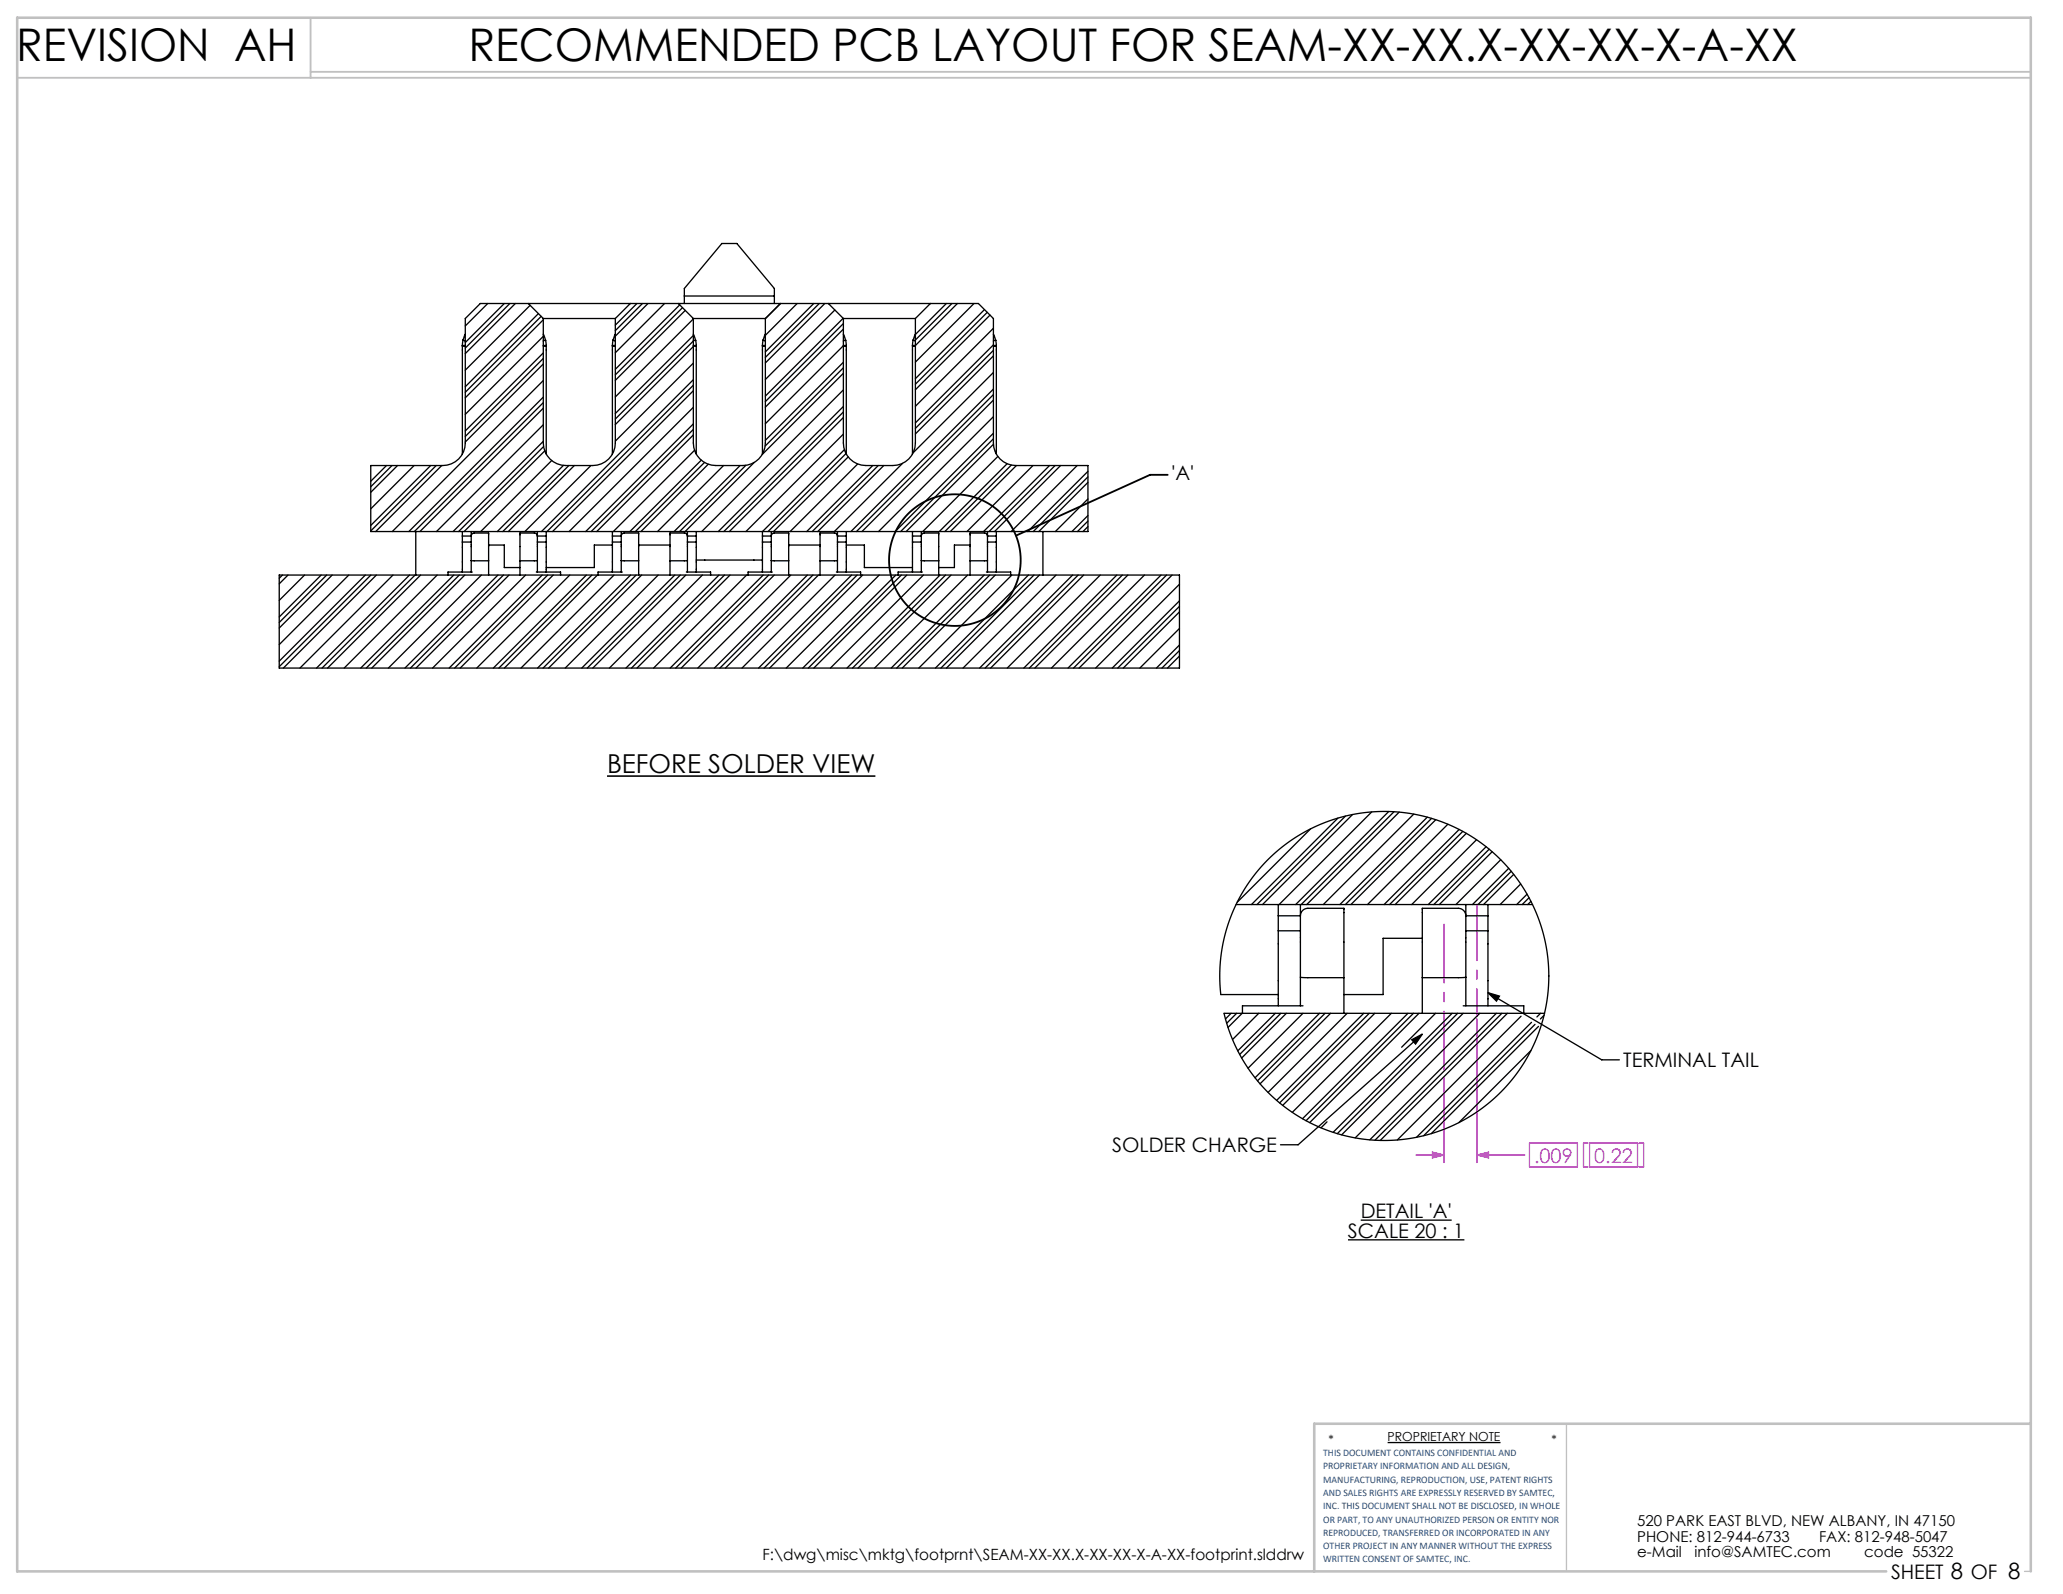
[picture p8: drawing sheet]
<svg xmlns="http://www.w3.org/2000/svg" width="279mm" height="216mm" viewBox="0 0 279 216" stroke-linecap="round" stroke-linejoin="round" font-family="sans-serif">
<path d="M201.5 134.5l1.6 .4-.4 .7zM201.5 134.5l15.4 9.1h2.4M191.2 140.8l1.4-.7-.9 1.3zM192.6 140.1l-16.8 15h-2.4M182.6 167.9h15.7M184.3 165.3h12.3M187.9 195.4h15.3" fill="none" stroke="#000" stroke-width=".18"/>
<path d="M212.2 192.8v20M274.2 212.8h.8" fill="none" stroke="#c0c0c0" stroke-width=".18"/>
<path d="M2.3 10.5h272.7M42.1 2.4v8.1M42.1 9.7h232.9" fill="none" stroke="#c0c0c0" stroke-width=".25"/>
<path d="M275 192.8h-97v20M255.5 212.8h-253.2v-210.4h272.7v210.4" fill="none" stroke="#c0c0c0" stroke-width=".35"/>
<path d="M82.2 105.1h36.4" fill="none" stroke="#000" stroke-width=".21"/>
<g fill="none" stroke="#000" stroke-width=".25">
<path d="M158.1 64.3h-2.3l-18.2 8.2"/>
<circle cx="129.3" cy="75.9" r="8.9"/>
</g>
<path d="M200 138v19.5M191.8 156.4h3.8M194 156l1.6 .4-1.6 .4zM195.6 145.9v11.6M200 156.4l1.6-.4v.8zM200 156.4h6.5M207.1 154.8h6.5v3.3h-6.5zM215.1 154.8h-.6v3.3h.6M215.3 154.8h6.5v3.3h-6.5zM222 154.8h.6v3.3h-.6" fill="none" stroke="#f0f" stroke-width=".18"/>
<path d="M195.6 125.2v19.7" fill="none" stroke="#f0f" stroke-width=".18" stroke-dasharray="15.2 1.3 1.3 1.3" stroke-dashoffset="7.3"/>
<path d="M200 122.5v15.2" fill="none" stroke="#f0f" stroke-width=".18" stroke-dasharray="15.2 1.3 1.3 1.3" stroke-dashoffset="7.6"/>
<path d="M201.5 134.5l1.6 .4-.4 .7zM191.2 140.8l1.4-.7-.9 1.3z" fill="#000"/>
<path d="M194 156l1.6 .4-1.6 .4zM200 156.4l1.6-.4v.8z" fill="#f0f"/>
<g fill="none" stroke="#000" stroke-width=".18">
<path d="M62.6 46.9v14.6M62.6 46.9h.4M62.6 46.8v.1M62.6 46.8h.4M62.7 46.1l-.1 .7M62.7 46.1l.3 .1M62.7 46.1h.1M63 45.3l-.3 .8M65 41.1h67.5l2 2v16.9a3 3 0 0 0 3.1 3.1h9.7v8.9h-97.1v-8.9h9.8a3 3 0 0 0 3-3.1v-16.9zM66.1 41.1l-3.1 3M68.3 41.1l-5.3 5.3M69 41.1l-6 6"/>
<path d="M69.8 41.1l-6.8 6.8M71.5 41.1l2.1 2M71.8 41.4l-8.8 8.7M72.9 42.5l-9.9 9.9M73.3 42.9l-10.3 10.2M73.6 43.3l-10.6 10.6M73.6 49.3l-10.6 10.6M73.6 55.3l-16.7 16.7M73.6 48.5l-10.6 10.6M73.6 54.5l-17.5 17.5M73.6 47.8l-10.6 10.6M73.6 53.8l-18.2 18.2"/>
<path d="M73.6 59.8l-12.2 12.2M73.6 45.6l-10.6 10.5M73.6 51.5l-20.5 20.5M73.6 57.5l-14.5 14.5M73.6 43.1v16.9a3 3 0 0 0 3 3.1h3.7a3 3 0 0 0 3-3.1v-16.9M73.6 45.3l.3 .8M73.6 43.1h9.7M73.6 46.9h.4M73.9 46.1h.1M73.9 46.1l.1 .7M73.9 46.1l-.3 .1M74 46.8h-.4"/>
<path d="M74 46.8v.1M74 46.9v14.6M82.9 46.9v14.6M82.9 46.9h.4M82.9 46.8v.1M82.9 46.8h.4M83 46.1l-.1 .7M83 46.1l.3 .1M83 46.1h.1M83.3 45.3l-.3 .8M85.4 41.1l-2.1 2M86.3 41.1l-3 2.9"/>
<path d="M87 41.1l-3.7 3.7M87.8 41.1l-4.5 4.4M90 41.1l-6.7 6.7M91.9 41.1l2 2M92.1 41.3l-8.8 8.7M92.4 41.7l-9.1 9.1M92.7 40.1h12.2M92.7 41.1v-2l5.1-6.1h2l5.1 6.1v2M92.8 42l-9.5 9.5M93.9 52.9l-19.1 19.1M93.9 46.9l-10.6 10.6M93.9 58.9l-13.1 13.1"/>
<path d="M93.9 46.2l-10.6 10.6M93.9 52.2l-19.8 19.8M93.9 58.2l-13.8 13.8M93.9 45.4l-10.6 10.6M93.9 51.4l-20.6 20.6M93.9 57.4l-14.6 14.6M93.9 43.2l-10.6 10.6M93.9 49.2l-10.6 10.5M93.9 55.2l-16.8 16.8M93.9 43.1v16.9a3 3 0 0 0 3 3.1h3.7a3 3 0 0 0 3.1-3.1v-16.9M93.9 45.3l.3 .8M93.9 43.1h9.8"/>
<path d="M93.9 46.9h.4M94.2 46.1h.1M94.2 46.1l.1 .7M94.2 46.1l-.3 .1M94.3 46.8h-.4M94.3 46.8v.1M94.3 46.9v14.6M103.3 46.9v14.6M103.3 46.9h.4M103.3 46.8v.1M103.3 46.8h.4M103.3 46.1v.7"/>
<path d="M103.3 46.1l.4 .1M103.3 46.1h.1M103.7 45.3l-.4 .8M105.7 41.1l-2 2M105.7 41.1l-2 2.1M108 41.1l-4.3 4.3M110.2 41.1l-6.5 6.6M111 41.1l-7.3 7.3M111.7 41.1l-8 8.1M112.2 41.1l2 2M113.1 42l-9.4 9.4M114.2 43.1l-10.5 10.5"/>
<path d="M114.2 44.6l-10.5 10.5M114.2 50.6l-11 11M114.2 56.6l-15.4 15.4M114.2 43.8l-10.5 10.6M114.2 49.8l-10.6 10.6M114.2 55.8l-16.2 16.2M114.2 49.1l-10.5 10.5M114.2 55.1l-16.9 16.9M114.2 46.8l-10.5 10.6M114.2 52.8l-19.2 19.2M114.2 58.8l-13.2 13.2M114.2 43.1v16.9a3 3 0 0 0 3.1 3.1h3.6a3 3 0 0 0 3.1-3.1v-16.9"/>
<path d="M114.2 45.3l.3 .8M114.2 43.1h9.8M114.2 46.9h.4M114.5 46.1h.1M114.5 46.1l.1 .7M114.5 46.1l-.3 .1M114.6 46.8h-.4M114.6 46.8v.1M114.6 46.9v14.6M123.6 46.9v14.6M123.6 46.9h.4M123.6 46.8v.1"/>
<path d="M123.7 46.1l-.1 .7M123.7 46.1l.3 .1M123.7 46.1h.1M124 45.3l-.3 .8M126 41.1l-2 2M128.2 41.1l-4.2 4.2M128.9 41.1l-4.9 5M129.7 41.1l-5.7 5.7h-.4M131.9 41.1l-7.9 7.9M133.3 41.9l-9.3 9.4M133.7 42.3l-9.7 9.7M134.1 42.7l-10.1 10.1"/>
<path d="M134.5 48.2l-10.5 10.6M134.5 54.2l-17.8 17.8M134.5 47.5l-10.5 10.5M134.5 53.4l-18.5 18.6M134.5 59.4l-12.5 12.6M134.5 46.7l-10.5 10.6M134.5 52.7l-19.3 19.3M134.5 58.7l-13.3 13.3M134.5 44.5l-10.5 10.5M134.5 50.5l-10.8 10.8M134.5 56.4l-15.5 15.6M134.5 45.3l.3 .8"/>
<path d="M134.5 46.9h.4M134.9 46.1h.1M134.9 46.1v.7M134.9 46.1l-.4 .1M134.9 46.8h-.4M134.9 46.8v.1M134.9 46.9v14.6M37.8 77.9h121.9v12.6h-121.9zM38.3 77.9l-.5 .4M39 77.9l-1.2 1.2M41.2 77.9l-3.4 3.4M43.5 77.9l-5.7 5.7"/>
<path d="M44.2 77.9l-6.4 6.4M45 77.9l-7.2 7.2M47.2 77.9l-9.4 9.4M49.5 77.9l-11.7 11.7M50.2 77.9l-12.4 12.4M51 77.9l-12.6 12.6M52.3 63.1l-2.1 2.1M53.1 63.1l-2.9 2.8M53.2 77.9l-12.6 12.6M53.8 63.1l-3.6 3.6M55.5 77.9l-12.6 12.6M56.1 63.1l-5.9 5.8"/>
<path d="M56.2 77.9l-12.6 12.6M56.3 72v5.9M57 77.9l-12.6 12.6M58.3 63.1l-8.1 8.1M59.1 63.1l-8.9 8.8M59.2 77.9l-12.6 12.6M59.8 63.1l-8.9 8.9M61.5 77.9l-12.6 12.6M62.2 77.9l-12.6 12.6M62.6 72.6h1.2a.41 .41 0 0 1 .4-.4h2v5.7M62.6 73.4v4.1M62.6 77.5h.1"/>
<path d="M62.6 73.4h1.2M62.6 72v1.4M63 77.9l-12.6 12.6M63.8 73.4v4.1M63.8 75.9l2.4 .1M63.8 72v1.4M64 77.5h-3.3v.4M65.2 77.9l-12.6 12.6M66.2 73.8h2.1v3.1h2.1M67.4 77.9l-12.6 12.6M68.2 77.9l-12.6 12.6M68.9 77.9l-12.6 12.6"/>
<path d="M71.2 77.9l-12.6 12.6M72.6 77.5h3.3v.4M72.8 75.9l-2.4 .1M72.8 73.4v4.1M72.8 72v1.4M72.8 73.4h1.2M73.4 77.9l-12.6 12.6M73.6 60.5l-11.5 11.5M73.8 61.1l-10.9 10.9M74 72.6h-1.2a.41 .41 0 0 0-.4-.4h-2v5.7M74 73.4v4.1M74 77.5h.1"/>
<path d="M74 72v1.4M74.2 77.9l-12.6 12.6M74.7 62.4l-9.6 9.6M74.9 77.9l-12.6 12.6M76.3 63l-9 9M77 63.1l-8.9 8.9M77.2 77.9l-12.6 12.6M77.8 63.1l-9 8.9M79.4 77.9l-12.6 12.6M80 63.1l-8.9 8.9M80.2 77.9l-12.6 12.6M80.9 77.9l-12.6 12.6"/>
<path d="M82.9 72.6h1.2a.41 .41 0 0 1 .4-.4h2v5.7M82.9 73.4v4.1M82.9 77.5h.1M82.9 73.8h-2.4v3.1h-6.5M82.9 73.4h1.2M82.9 72v1.4M83.2 77.9l-12.6 12.6M84.1 75.9l2.4 .1M84.1 73.4v4.1M84.1 72v1.4M84.3 77.5h-3.3v.4M85.4 77.9l-12.6 12.6"/>
<path d="M86.2 77.9l-12.6 12.6M86.5 73.8h4.2M86.9 77.9l-12.6 12.6M89.1 77.9l-12.6 12.6M91.4 77.9l-12.6 12.6M92.1 77.9l-12.6 12.6M92.9 77.9l-12.6 12.6M93 77.5h3.2v.4M93.1 75.9l-2.4 .1M93.1 73.4v4.1M93.1 72v1.4M93.1 73.4h1.2"/>
<path d="M94.1 61l-11 11M94.3 72.6h-1.2a.41 .41 0 0 0-.4-.4h-2v5.7M94.3 73.4v4.1M94.3 77.5h.1M94.3 75.9h9M94.3 72v1.4M95 62.3l-9.7 9.7M95.1 77.9l-12.6 12.6M95.4 62.6l-9.3 9.4M95.9 62.9l-9.1 9.1M97.4 77.9l-12.6 12.6M98 63.1l-9 8.9"/>
<path d="M98.1 77.9l-12.6 12.6M98.9 77.9l-12.6 12.6M100.2 63.1l-8.9 8.9M101 63l-9 9M101.1 77.9l-12.6 12.6M102.2 62.6l-9.4 9.4M103.3 72.6h1.2a.41 .41 0 0 1 .4-.4h1.9v5.7M103.3 73.4v4.1M103.3 77.5h.1M103.3 73.4h1.2M103.4 77.9l-12.6 12.6M104.1 77.9l-12.6 12.6"/>
<path d="M104.5 75.9l2.3 .1M104.5 73.4v4.1M104.5 72v1.4M104.6 77.5h-3.3v.4M104.9 77.9l-12.6 12.6M106.8 73.8h4.3M107.1 77.9l-12.6 12.6M109.3 77.9l-12.5 12.6M110.1 77.9l-12.6 12.6M110.8 77.9l-12.6 12.6M113.1 77.9l-12.6 12.6M113.3 77.5h3.3v.4"/>
<path d="M113.4 75.9l-2.3 .1M113.4 73.4v4.1M113.4 72v1.4M113.4 73.4h1.2M114.4 60.9l-11.1 11.1v1.4M114.6 61.4l-10.6 10.6M114.6 72.6h-1.2a.41 .41 0 0 0-.4-.4h-1.9v5.7M114.6 73.4v4.1M114.6 77.5h.1M114.6 73.8h2.5v3.1h6.5M114.6 72v1.4M114.9 61.9l-10.1 10.1"/>
<path d="M115.3 77.9l-12.6 12.6M116.1 77.9l-12.6 12.6M116.2 62.8l-9.2 9.2M116.8 77.9l-12.6 12.6M118.2 63.1l-8.9 8.9M118.9 63.1l-8.9 8.9M119.1 77.9l-12.6 12.6M119.7 63.1l-8.9 8.9M121.3 77.9l-12.6 12.6M122.1 77.9l-12.6 12.6M122.2 62.8l-9.2 9.2M122.8 77.9l-12.6 12.6"/>
<path d="M123.6 72.6h1.2a.41 .41 0 0 1 .4-.4h1.9v5.7M123.6 73.4v4.1M123.6 77.5h.1M123.6 73.4h1.2M123.6 72v1.4M124.8 73.4v4.1M124.8 75.9l2.3 .1M124.8 72v1.4M124.9 77.5h-3.3v.4M125.1 77.9l-12.6 12.6M127.3 77.9l-12.6 12.6M128.1 77.9l-12.6 12.6"/>
<path d="M128.8 77.9l-12.6 12.6M131.1 77.9l-12.6 12.6M131.4 73.8h-2.1v3.1h-2.2M133.3 77.9l-12.6 12.6M133.6 77.5h3.3v.4M133.7 75.9l-2.3 .1M133.7 73.4v4.1M133.7 72v1.4M133.7 73.4h1.2M134 77.9l-12.6 12.6M134.5 60.2l-11.8 11.8M134.8 77.9l-12.6 12.6"/>
<path d="M134.9 72.6h-1.2a.41 .41 0 0 0-.4-.4h-1.9v5.7M134.9 73.4v4.1M134.9 77.5h.1M134.9 72v1.4M135.1 61.8l-10.1 10.2M136.4 62.8l-9.2 9.2M137 63l-9 9M137 77.9l-12.6 12.6M137.7 63.1l-9 8.9M139.3 77.9l-12.6 12.6M139.9 63.1l-8.9 8.9M140 77.9l-12.6 12.6"/>
<path d="M140.8 77.9l-12.6 12.6M141.2 72v5.9M142.1 63.1l-8.9 8.9M142.9 63.1l-8.9 8.9M143 77.9l-12.6 12.6M143.6 63.1l-8.9 8.9M145.3 77.9l-12.6 12.6M145.9 63.1l-9 8.9M146 77.9l-12.6 12.6M146.8 77.9l-12.6 12.6M147.3 65.3l-6.6 6.7M147.3 71.3l-.6 .7"/>
<path d="M147.3 64.6l-7.4 7.4M147.3 70.6l-1.4 1.4M147.3 63.8l-8.1 8.2M147.3 69.8l-2.1 2.2M147.3 67.6l-4.4 4.4M149 77.9l-12.6 12.6M151.3 77.9l-12.6 12.6M152 77.9l-12.6 12.6M152.8 77.9l-12.6 12.6M155 77.9l-12.6 12.6M157.2 77.9l-12.6 12.6M158 77.9l-12.6 12.6"/>
<path d="M158.7 77.9l-12.6 12.6M159.7 79.1l-11.3 11.4M159.7 82.9l-7.6 7.6M159.7 88.9l-1.6 1.6M159.7 82.1l-8.3 8.4M159.7 88.1l-2.3 2.4M159.7 81.4l-9.1 9.1M159.7 87.4l-3.1 3.1M159.7 85.1l-5.3 5.4M177.5 112.3l-9.9 9.9M181.2 110.8l-11.7 11.7M182.2 110.5l-12 12"/>
<path d="M183.2 110.3l-12.2 12.2M185.8 110l-12.6 12.5M188.1 109.9l-12.6 12.6M188.8 109.9l-12.6 12.6M189.5 110l-12.5 12.5M191.5 110.3l-12.3 12.2M193.3 110.7l-11.8 11.8M193.9 110.8l-11.7 11.7M194.5 111l-11.5 11.5M196.1 111.6l-10.9 10.9M197.6 112.3l-10.1 10.2M198.1 112.6l-9.9 9.9"/>
<path d="M198.6 112.9l-9.7 9.6M200 113.7l-8.8 8.8M201.3 114.7l-7.9 7.8M201.7 115l-7.5 7.5M202.1 115.4l-7.2 7.1M203.3 116.4l-6.1 6.1M204.3 117.6l-4.9 4.9M204.7 118l-4.5 4.5M205 118.4l-4.1 4.1M206 119.7l-2.8 2.8M166.7 137.2l-.7 .8M167.4 122.5h40.2"/>
<path d="M167.5 137.2l-1.4 1.4M168.2 137.2l-1.9 2M170.5 137.2l-3.6 3.6M172.7 137.2l-5.1 5.1M173.1 124h3a1.02 1.02 0 0 1 1-1h4.9v14.2M173.1 126.1v10.1M173.1 134.7h-7.8a22.3 22.3 0 0 1 30.3-23.3 22.3 22.3 0 0 1 6.5 37.6 22.3 22.3 0 0 1-36.3-11.8h43.4M173.1 126.1h3M173.1 122.5v3.6M173.5 137.2l-5.6 5.6M174.2 137.2l-6 6.1M176.1 126.1v10.1"/>
<path d="M176.1 132.4h5.9M176.1 122.5v3.6M176.5 137.2l-7.5 7.5M176.5 136.2h-8.2v1M178.7 137.2l-8.7 8.8M179.5 137.2l-9.2 9.2M180.2 137.2l-9.5 9.6M182.4 137.2l-10.7 10.8M184.7 137.2l-11.8 11.8M185.4 137.2l-12.1 12.2M186.2 137.2l-12.5 12.5M188.4 137.2l-13.4 13.5"/>
<path d="M190.7 137.2l-14.3 14.3M191.4 137.2l-14.5 14.6M192.2 137.2l-14.8 14.9M192.6 127.1h-5.3v7.6h-5.3M194.4 137.2l-4.6 4.6M196.7 137.2l-16.2 16.2M197.4 137.2l-16.3 16.3M198.2 137.2l-16.5 16.5M198.2 136.2h8.2v1M198.5 132.4h-5.9M198.5 126.1v10.1M198.5 122.5v3.6"/>
<path d="M198.5 126.1h3M200.4 137.2l-16.9 16.9M201.5 124h-3a1.02 1.02 0 0 0-1-1h-4.9v14.2M201.5 126.1v10.1M201.5 122.5v3.6M202.7 137.2l-17.2 17.2M203.4 137.2l-17.2 17.2M204.2 137.2l-17.3 17.3M206 137.6l-16.8 16.8M206.8 121.1l-1.4 1.4M207.1 121.6l-.9 .9M207.3 122.1l-.4 .4"/>
<path d="M207.4 138.5l-15.6 15.5M207.9 138.7l-15.1 15.1M208.4 139l-14.6 14.5M208.6 137.2l-.4 .5M209.1 137.5l-.5 .5M179.7 151.9l-.8 .9M207.3 142.3l-9.7 9.8"/>
</g>
<g font-size="6.1">
<text x="2.2" y="8.2">REVISION AH</text>
<text x="63.4" y="8.3">RECOMMENDED PCB LAYOUT FOR SEAM-XX-XX.X-XX-XX-X-A-XX</text>
</g>
<text font-size="3.5" x="82.2" y="104.7">BEFORE SOLDER VIEW</text>
<g font-size="2.7">
<text x="158.6" y="65.1">'A'</text>
<text x="219.8" y="144.6">TERMINAL TAIL</text>
<text x="150.6" y="156.1">SOLDER CHARGE</text>
<text x="182.6" y="167.6">SCALE 20 : 1</text>
<text x="184.3" y="165">DETAIL 'A'</text>
<text x="256.1" y="213.9">SHEET 8 OF 8</text>
</g>
<g font-size="2.7" fill="#f0f">
<text x="207.8" y="157.5">.009</text>
<text x="215.9" y="157.5">0.22</text>
</g>
<text font-size="2.1" x="103.3" y="211.3">F:\dwg\misc\mktg\footprnt\SEAM-XX-XX.X-XX-XX-X-A-XX-footprint.slddrw</text>
<g font-size="2">
<text x="221.7" y="206.6">520 PARK EAST BLVD, NEW ALBANY, IN 47150</text>
<text x="221.7" y="208.8">PHONE: 812-944-6733</text>
<text x="246.4" y="208.8">FAX: 812-948-5047</text>
<text x="221.7" y="211">e-Mail</text>
<text x="229.5" y="211">info@SAMTEC.com</text>
<text x="252.5" y="211">code 55322</text>
</g>
<g font-size="1.7">
<text x="179.9" y="195.6">*</text>
<text x="187.9" y="195.2">PROPRIETARY NOTE</text>
<text x="210.1" y="195.6">*</text>
</g>
<g font-size="1.4" fill="#1f497d">
<text x="179.2" y="197.2">THIS DOCUMENT CONTAINS CONFIDENTIAL AND</text>
<text x="179.2" y="199">PROPRIETARY INFORMATION AND ALL DESIGN,</text>
<text x="179.2" y="200.8">MANUFACTURING, REPRODUCTION, USE, PATENT RIGHTS</text>
<text x="179.2" y="202.6">AND SALES RIGHTS ARE EXPRESSLY RESERVED BY SAMTEC,</text>
<text x="179.2" y="204.4">INC. THIS DOCUMENT SHALL NOT BE DISCLOSED, IN WHOLE</text>
<text x="179.2" y="206.2">OR PART, TO ANY UNAUTHORIZED PERSON OR ENTITY NOR</text>
<text x="179.2" y="208">REPRODUCED, TRANSFERRED OR INCORPORATED IN ANY</text>
<text x="179.2" y="209.8">OTHER PROJECT IN ANY MANNER WITHOUT THE EXPRESS</text>
<text x="179.2" y="211.6">WRITTEN CONSENT OF SAMTEC, INC.</text>
</g>
</svg>
